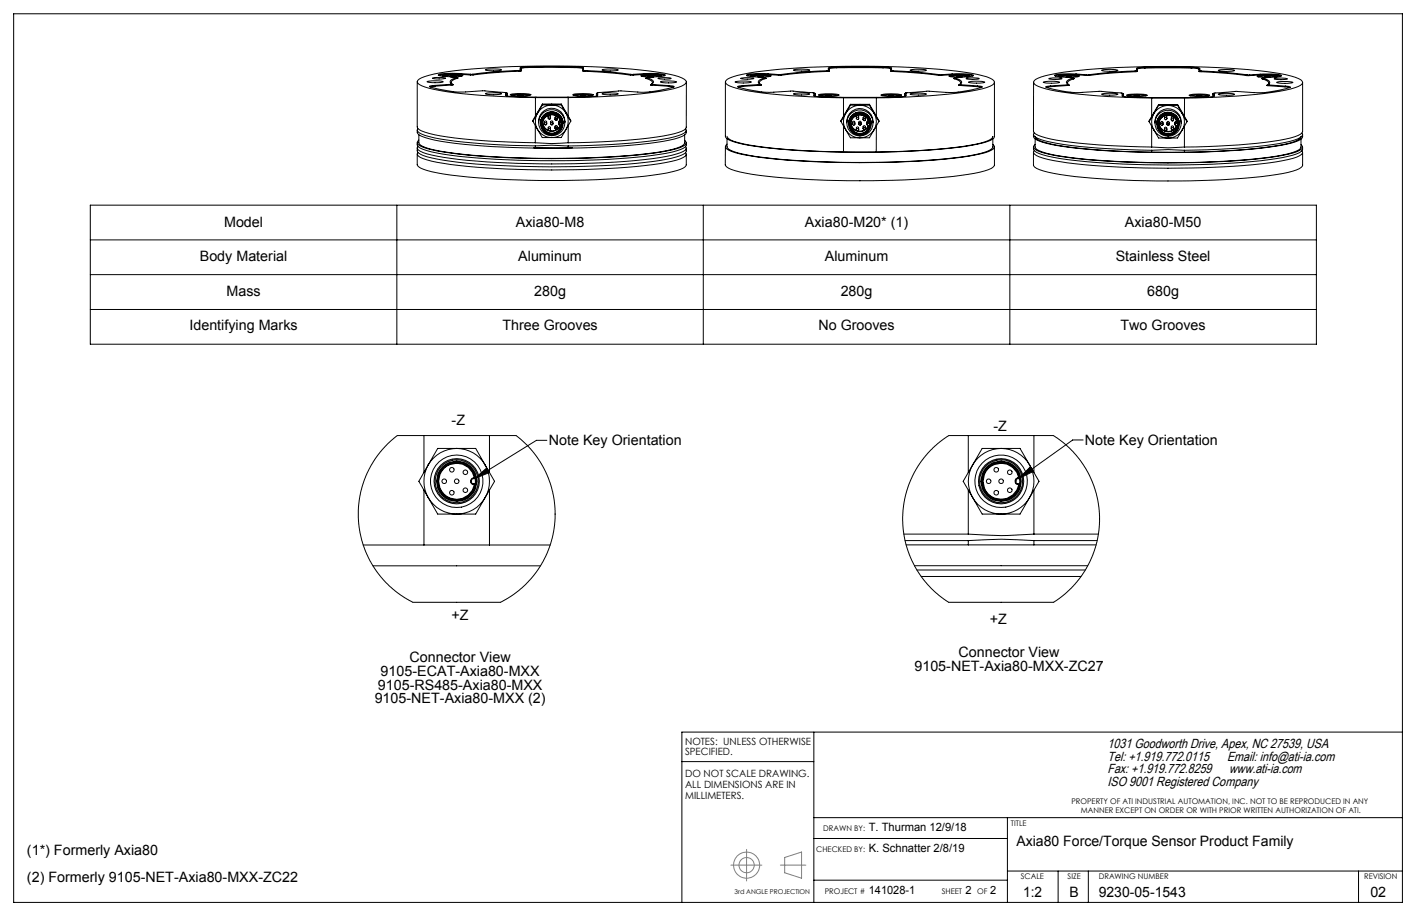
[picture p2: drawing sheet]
<svg xmlns="http://www.w3.org/2000/svg" width="432mm" height="279mm" viewBox="0 0 432 279" stroke-linecap="round" stroke-linejoin="round" font-family="sans-serif">
<g fill="none" stroke="#808080" stroke-width=".3">
<path d="M227.5 258.8v9.6M222.7 263.6h9.5M237.8 263.6h7.8M239.1 261.3l5.2-1.7v8l-5.2-1.7z"/>
<circle cx="227.5" cy="263.6" r="4"/>
<circle cx="227.5" cy="263.6" r="2.32"/>
</g>
<g fill="none" stroke="#000" stroke-width=".3">
<path d="M4.2 4.2h423.2v270.8h-423.2zM127.1 24.9v13.8a1.5 1.5 0 0 0 1.4 1.2 57.7 57.7 0 0 0 15.4 2.7l6 .4 13.2 .5M127.1 39.6a1.56 1.56 0 0 0 1.4 1.9 57.7 57.7 0 0 0 15.4 2.7l6 .5 13.2 .4M127.3 39.2l-.2 .5a2.96 2.96 0 0 0 2.4 1.6 135.6 135.6 0 0 0 30.2 3.1h3.4M130.1 24.9a10.2 10.2 0 0 1 4.9 .1 11.5 11.5 0 0 1-4.9-.1zM131.8 23.8l1.2-.2 2.8 .2a8.5 8.5 0 0 1-4 0zM132.3 26l-1.4 .3a9.5 9.5 0 0 0 4.1 1.1l4.5 .6 8.2-.3 6.4 .5 .1 .9 1.4 .3 18.5 .2 7-.2 1-.3M132.3 26v.3M133.8 23a14.7 14.7 0 0 1 6.2-.4l4.1 .3 6.5-.7 7.8-.5 .4-.1 .2-.8a121.8 121.8 0 0 1 18.5 .1l.1 .8h.1l9.8 .6 4.6 .6 4.2-.3a14.7 14.7 0 0 1 6.2 .5M135.1 23.2a15.8 15.8 0 0 1 5.6 0M135.5 23.3l-.7-.3a14.1 14.1 0 0 1 6.2 0l-1.2 .4h-2.5M137.2 23.2v.2"/>
<path d="M137.4 25.7l-5.1 .3M137.4 25.7v.2M137.5 25.1v.3M137.7 25.6v.3M137.8 25.9l-6.6 .6M138 23.2h.7l-1.6 .1 .1-.1M138 23.2h-.8M138 23.2v.2M138.1 25.8l-.3 .1M138.1 25.8v.1M139.2 23.6l-1.3 .5a.88 .88 0 0 0-.7 1l.5 .5-.3 .1M139.2 23.6v.3"/>
<path d="M139.2 23.7h.1M139.3 23.7l.3 .1-1.3 .5a.91 .91 0 0 0-.8 1l.6 .5M140.1 22.4a16 16 0 0 0-6.6 .5l1.3 .3 4.4 .4M140.1 22.4l3.2 .2M140.1 22.4v.2M143.3 22.6h.8M143.3 22.6v.3M144.1 22.6v.3M147.9 28.5a10.2 10.2 0 0 1 4.9 .1 10.2 10.2 0 0 1-4.9-.1zM147.9 21.2a10.2 10.2 0 0 1 4.9 .1 10.2 10.2 0 0 1-4.9-.1zM154.2 28.3l.4 .1v.9M155.5 28.9a14.3 14.3 0 0 1 6.3 0 13 13 0 0 1-6.3 0z"/>
<path d="M155.8 29a16 16 0 0 1 5.6 0M158.1 21.5l-7.7 .4-6.3 .7M158.1 21.5v.2M158.2 29l-.4 .1 1.2 .1M158.2 29h.9M158.2 29v.2M158.5 21.4l-.4 .1M159.1 29l.4 .1-.5 .1M159.1 29v.2M160.9 20.4h14.5M160.9 20.4l-2.2 .2-.2 1.1M160.9 20.4v.2"/>
<path d="M162.4 36.9l1.4 2.5M163.1 38.3v5.2M163.2 29.7a166.9 166.9 0 0 1-32.4-2.8 5.3 5.3 0 0 1-3.7-2 2.87 2.87 0 0 1 2.4-1.6 103.2 103.2 0 0 1 23.4-2.9 269.2 269.2 0 0 1 49.3 1.9l3.3 .7a5.2 5.2 0 0 1 3.7 2 3.2 3.2 0 0 1-2.4 1.6 133.3 133.3 0 0 1-30.2 3.1h-3.5M163.2 29.7h9.9M163.2 29.7v5.6M163.8 39.4a5 5 0 0 0 8.7 0M163.8 39.4l1.4 2.5h5.8l1.5-2.5M163.8 34.5a5.1 5.1 0 0 0 0 4.9M163.8 34.5l-1.4 2.4M164.1 37.4a4 4 0 0 1 4.1-4.4 4 4 0 0 1 4 4.4M164.7 37.6a3.5 3.5 0 0 1 3.4-3.5 3.5 3.5 0 0 1 3.5 3.5M164.7 36.9a3.4 3.4 0 0 1 3.4-2.9 3.4 3.4 0 0 1 3.4 2.9"/>
<path d="M165.3 32l-1.5 2.5M165.3 31.7l-2.9 5.2M165.3 31.7v.3M165.3 32h2.8M165.3 31.7h5.7M165.3 37.5a2.85 2.85 0 0 0 2.4 2.5 2.85 2.85 0 0 0 3.1-1.7M165.4 37a2.62 2.62 0 0 0 1.9 2.8M165.9 37.7a.35 .35 0 0 0 .3 .4 .35 .35 0 0 0 .4-.4M165.9 37.7v-.5a.35 .35 0 0 1 .3-.4 .35 .35 0 0 1 .4 .4v.5M165.9 37.7a.35 .35 0 0 1 .3-.3 .35 .35 0 0 1 .4 .3M166.6 37.7l-.4 .4M167 36a.35 .35 0 0 0 .4 .3 .35 .35 0 0 0 .3-.3"/>
<path d="M167 36v-.5a.35 .35 0 0 1 .4-.4 .35 .35 0 0 1 .3 .4v.5M167 39.4a.35 .35 0 0 0 .4 .4 .35 .35 0 0 0 .3-.4M167 39.4v-.5a.35 .35 0 0 1 .4-.3 .35 .35 0 0 1 .3 .3v.5M167 36a.35 .35 0 0 1 .4-.4 .35 .35 0 0 1 .3 .4M167 39.4a.35 .35 0 0 1 .4-.3 .35 .35 0 0 1 .3 .3M167.7 35.9l-.3 .4M167.7 39.4l-.3 .4M167.8 37.7a.35 .35 0 0 0 .3 .4 .35 .35 0 0 0 .4-.4M167.8 37.7v-.5a.35 .35 0 0 1 .3-.4 .35 .35 0 0 1 .4 .4v.5M167.8 37.7a.35 .35 0 0 1 .3-.3 .35 .35 0 0 1 .4 .3M168.1 32a5 5 0 0 0-4.3 2.5M168.1 32a5.1 5.1 0 0 1 4.4 2.5"/>
<path d="M168.5 37.7l-.4 .4M169.1 36.3a.35 .35 0 0 0 .4 .4 .35 .35 0 0 0 .3-.4M169.1 39.1a.35 .35 0 0 0 .4 .3 .35 .35 0 0 0 .3-.3M169.1 36.3v-.5a.35 .35 0 0 1 .4-.3 .35 .35 0 0 1 .3 .3v.5M169.1 39.1v-.5a.35 .35 0 0 1 .4-.4 .35 .35 0 0 1 .3 .4v.5M169.1 36.3a.35 .35 0 0 1 .4-.3 .35 .35 0 0 1 .3 .3M169.1 39.1a.35 .35 0 0 1 .4-.4 .35 .35 0 0 1 .3 .4M169.8 36.3l-.3 .4M169.8 39.1l-.3 .3M170.3 37.9h.1M170.3 37.9l.4 .3M170.4 37.9l.3 .3"/>
<path d="M170.4 37.7v.2M170.6 38.2a2.58 2.58 0 0 1-3.2 1.6M170.7 38.2v.1M170.7 38.2h.3M170.7 37.3v.1M170.7 37.3l-.3 .1v.3M170.7 37.4l-.3 .3M170.7 36.7l-.4 .3v.9M170.7 37.4h.3M170.7 36.7v.6M170.7 36.7h.1M170.7 37.3h.3"/>
<path d="M171 37.4v.8M171 37.4a2.85 2.85 0 0 0-4.4-2 2.85 2.85 0 0 0 0 4.8 2.85 2.85 0 0 0 4.4-2M171 38.2l-.3 .1M171 32h-2.9M171 31.7v.3M171 32l1.5 2.5M171 31.7l2.9 5.2M172.5 34.5a4.9 4.9 0 0 1 0 4.9M172.5 34.5l1.4 2.4M173.1 29.7v5.6M173.1 38.3v5.2M173.9 36.9l-1.4 2.5"/>
<path d="M174.5 28.9a13 13 0 0 1 6.3 0 14.3 14.3 0 0 1-6.3 0zM174.9 29.1l2.3-.3 3.3 .3M175.4 20.4l2.3 .2 .1 1.1M175.4 20.4v.2M177.7 29l-.8 .1 .8 .1M177.7 29l.7 .1-.7 .1M177.7 29v.2M177.8 21.4l.4 .1M178.2 21.5l7.7 .4 6.3 .7M178.2 21.5v.2M182.1 28.4h-.3v.9M183.5 28.5a10.2 10.2 0 0 1 4.9 .1 10.2 10.2 0 0 1-4.9-.1z"/>
<path d="M183.5 21.3a10.2 10.2 0 0 1 4.9 .1 10.2 10.2 0 0 1-4.9-.1zM192.2 22.6h.8M192.2 22.6v.3M193 22.6v.3M195.6 23.2a15.6 15.6 0 0 1 5.6 0M196.2 22.4a16 16 0 0 1 6.6 .5l-1.3 .4-4.4 .3a2.32 2.32 0 0 1 2 1.6l-.6 .5 .4 .1M196.2 22.4l-3.2 .2M196.2 22.4v.3M197 23.7l-.3 .1 1.3 .5a.87 .87 0 0 1 .8 1.1l-.6 .5M197 23.7h.1M197 23.7v.2M197.1 23.6v.4"/>
<path d="M198.2 23.2l-.6 .1 1.6 .1-.2-.1M198.2 23.2l.8 .1M198.2 23.2v.2M198.2 25.9h.3M198.2 25.9h.1M198.5 25.9l6.6 .7M198.5 25.7v.2M198.8 25.2v.3M198.9 25.8v.2M198.9 25.8l5.1 .3M199 23.3v.1M200.5 23.9a8.5 8.5 0 0 1 4 0 8.5 8.5 0 0 1-4 0z"/>
<path d="M200.8 23.4l.7-.3a13.5 13.5 0 0 0-6.2 0l1.2 .3 2.5 .1M201.3 24.9a10.2 10.2 0 0 1 4.9 .1 10.2 10.2 0 0 1-4.9-.1zM204 26.1l1.5 .3a30.9 30.9 0 0 1-11.2 1.6l-5.7-.3-6.2 .5-.3 .1v.9M204 26.1v.2M209 39.3l.1 .4a2.87 2.87 0 0 1-2.3 1.6 117.3 117.3 0 0 1-26.8 3l-6.9 .2M209.1 39.7a1.55 1.55 0 0 1-1.3 1.9 81.9 81.9 0 0 1-21.4 3.1l-13.3 .4M209.2 25l-.1 13.7a2.79 2.79 0 0 1-2.3 1.7 109.2 109.2 0 0 1-23.6 2.8l-10.1 .3M221.1 25v16.5a1.5 1.5 0 0 0 1.3 1.3 56.8 56.8 0 0 0 15.4 2.6l5.9 .5 13.3 .5M224 24.9a10.3 10.3 0 0 1 5 .1 10.3 10.3 0 0 1-5-.1zM225.7 23.9a9.1 9.1 0 0 1 4 0 9.1 9.1 0 0 1-4 0zM226.2 26.1l-1.4 .3a8.8 8.8 0 0 0 4.1 1.1l4.5 .6 8.1-.4 6.4 .6 .2 .9 1.4 .3 18.4 .2 7.1-.2 1-.3M226.2 26.1v.3"/>
<path d="M227.7 23.1a14.6 14.6 0 0 1 6.2-.4l4.2 .2 6.4-.7 7.9-.4 .3-.1v-.8a137 137 0 0 1 18.6 0l.3 .9 9.8 .6 5.1 .6 3.7-.2a14.1 14.1 0 0 1 6.2 .3M229 23.3a15.8 15.8 0 0 1 5.6 0M229.4 23.4l-.7-.3a14.1 14.1 0 0 1 6.2 0l-.5 .3-3.3 .1M231.1 23.3v.1M231.3 25.8l-5.1 .3M231.3 25.8v.2M231.4 25.2v.3M231.6 25.7v.3M231.7 26l-6.6 .6M232 23.3l.6 .1h-1.6l.1-.1M232 23.3h-.9M232 23.3v.2"/>
<path d="M232 25.9l-.3 .1M232 25.9h.1M233.1 23.7l-1.3 .5a.88 .88 0 0 0-.7 1l.5 .5-.3 .1M233.1 23.7v.3M233.1 23.8h.1M233.2 23.8h.3l-1.3 .5a.92 .92 0 0 0-.8 1.1l.6 .5M233.2 23.8v.2M234 22.5a16 16 0 0 0-6.6 .4l1.3 .4 4.4 .4M234 22.5l3.2 .2M234 22.5v.2M237.2 22.7v.2M238 22.7h-.8"/>
<path d="M238 22.7v.2M241.8 28.6a10.3 10.3 0 0 1 4.9 .1 10.3 10.3 0 0 1-4.9-.1zM241.8 21.3a10.3 10.3 0 0 1 4.9 .1 10.3 10.3 0 0 1-4.9-.1zM248.1 29.2v-.8h.3l.1 1M249.4 28.9a13.5 13.5 0 0 1 6.3 .1 13.5 13.5 0 0 1-6.3-.1zM249.7 29.1a15.8 15.8 0 0 1 5.6 0M252 21.6l-7.7 .4-6.3 .7M252 21.6v.2M252.1 29.1h.9M252.1 29.1l-.4 .1 .4 .1M252.1 29.1v.2M252.4 21.5l-.4 .1"/>
<path d="M253 29.1l.4 .1-1.3 .1M253 29.1v.2M254.8 20.4l14.5 .1M254.8 20.4l-2.4 .3v1.1M254.8 20.4v.3M256.3 37l1.4 2.5M257 29.8a166.9 166.9 0 0 1-32.2-2.8 7.1 7.1 0 0 1-3.6-1.6l-.1-.4a2.7 2.7 0 0 1 2.3-1.6 114.7 114.7 0 0 1 26.6-3 241.8 241.8 0 0 1 47.9 2.3l1.5 .4a4.9 4.9 0 0 1 3.6 1.9 2.79 2.79 0 0 1-2.3 1.7 109.2 109.2 0 0 1-23.6 2.8l-10 .3M257 29.8v5.6M257 38.3v8.1M257 29.8h10.1M257.7 39.5a5 5 0 0 0 8.7 0M257.7 34.5a4.9 4.9 0 0 0 0 5"/>
<path d="M257.7 34.5l-1.4 2.5M257.7 39.5l1.5 2.5h5.7l1.5-2.5M258.1 37.5a4 4 0 0 1 3.9-4.5 4 4 0 0 1 4 4.5M258.6 37.7a3.5 3.5 0 0 1 3.4-3.5 3.5 3.5 0 0 1 3.5 3.5M258.7 37a3.4 3.4 0 0 1 3.3-2.9 3.4 3.4 0 0 1 3.4 2.9M259.2 32l-1.5 2.5M259.2 31.8l-2.9 5.2M259.2 31.8v.2M259.2 32l2.8 .1M259.2 31.8h5.7M259.2 37.6a2.85 2.85 0 0 0 2.5 2.5 2.85 2.85 0 0 0 3-1.8M259.3 37.1a2.62 2.62 0 0 0 1.9 2.7"/>
<path d="M259.8 37.8a.35 .35 0 0 0 .3 .3 .35 .35 0 0 0 .4-.3M259.8 37.8v-.5a.35 .35 0 0 1 .3-.4 .35 .35 0 0 1 .4 .4v.5M259.8 37.8a.35 .35 0 0 1 .3-.4 .35 .35 0 0 1 .4 .4M260.5 37.7l-.4 .4M260.9 36.1a.35 .35 0 0 0 .4 .3 .35 .35 0 0 0 .4-.3M260.9 36.1v-.6a.35 .35 0 0 1 .4-.3 .35 .35 0 0 1 .4 .3v.6M260.9 39.5a.35 .35 0 0 0 .4 .4 .35 .35 0 0 0 .4-.4M260.9 39.5v-.5a.35 .35 0 0 1 .4-.3 .35 .35 0 0 1 .4 .3v.5M260.9 36.1a.35 .35 0 0 1 .4-.4 .35 .35 0 0 1 .4 .4M260.9 39.5a.35 .35 0 0 1 .4-.3 .35 .35 0 0 1 .4 .3M261.7 36l-.4 .4M261.7 37.8a.35 .35 0 0 0 .3 .3 .35 .35 0 0 0 .4-.3"/>
<path d="M261.7 37.8v-.5a.35 .35 0 0 1 .3-.4 .35 .35 0 0 1 .4 .4v.5M261.7 37.8a.35 .35 0 0 1 .3-.4 .35 .35 0 0 1 .4 .4M262 32.1a5.1 5.1 0 0 0-4.3 2.4M262 32.1a5.1 5.1 0 0 1 4.4 2.4M262.4 37.7l-.4 .4M263 36.4a.35 .35 0 0 0 .3 .4 .35 .35 0 0 0 .4-.4M263 39.1a.35 .35 0 0 0 .3 .4 .35 .35 0 0 0 .4-.3M263 36.4v-.5a.35 .35 0 0 1 .3-.3 .35 .35 0 0 1 .4 .3v.5M263 39.1v-.5a.35 .35 0 0 1 .3-.3 .35 .35 0 0 1 .4 .3v.5M263 36.4a.35 .35 0 0 1 .3-.3 .35 .35 0 0 1 .4 .3M263 39.1a.35 .35 0 0 1 .4-.3 .35 .35 0 0 1 .3 .4M263.7 36.4l-.4 .4"/>
<path d="M263.7 39.1l-.4 .4M264.2 37.9l.1 .1M264.2 37.9l.4 .4M264.3 38l.3 .2M264.3 37.7v.3M264.5 38.3a2.6 2.6 0 0 1-3.2 1.6l.4-.4M264.6 37.3v.2M264.6 37.3l-.3 .2v.2M264.6 37.5l-.3 .2M264.6 38.3h.1M264.6 36.8l-.4 .3v.8M264.6 38.2v.1"/>
<path d="M264.6 38.2h.3M264.6 37.5h.3M264.6 36.8v.5M264.6 36.8h.1M264.6 37.3h.2M264.9 37.5v.7M264.9 37.5a2.85 2.85 0 0 0-4.4-2.1 2.85 2.85 0 0 0 0 4.9 2.85 2.85 0 0 0 4.4-2.1M264.9 38.2l-.3 .1M264.9 32l-2.9 .1M264.9 31.8v.2M264.9 32l1.5 2.5M264.9 31.8l2.9 5.2"/>
<path d="M266.4 34.5a4.9 4.9 0 0 1 0 5M266.4 34.5l1.4 2.5M267.1 38.3l-.1 8.1M267.1 29.8v5.6M267.8 37l-1.4 2.5M268.4 29a12.9 12.9 0 0 1 6.3 0 14.1 14.1 0 0 1-6.3 0zM268.8 29.1l2.3-.2 3.3 .2M269.3 20.5l2.3 .2 .1 1.1M269.3 20.5v.2M271.6 29.1l-.8 .1 .8 .1M271.6 29.1l.7 .1-.7 .1M271.6 29.1v.2"/>
<path d="M271.7 21.5l.4 .1M272.1 21.6l7.7 .4 6.3 .7M272.1 21.6v.2M276 28.4l-.4 .1v.9M277.4 28.6a10.3 10.3 0 0 1 4.9 .1 10.3 10.3 0 0 1-4.9-.1zM277.4 21.3a10.3 10.3 0 0 1 4.9 .1 10.3 10.3 0 0 1-4.9-.1zM286.1 22.7l.8 .1M286.1 22.7v.3M286.9 22.8v.2M289.5 23.3a14.9 14.9 0 0 1 5.6 .1M290.1 22.5a17.3 17.3 0 0 1 6.6 .5l-1.3 .4-4.4 .3M290.1 22.5l-3.2 .3"/>
<path d="M290.1 22.5v.3M290.9 23.8l-.3 .1 1.3 .5a.88 .88 0 0 1 .8 1l-.6 .5M290.9 23.8h.1M290.9 23.8v.2M291 23.7v.3M291 23.7l1.3 .5a.87 .87 0 0 1 .7 1l-.5 .6M292.1 23.3l-.6 .1 1.6 .1-.2-.1M292.1 23.3l.8 .1M292.1 23.3v.2M292.1 25.9l6.9 .7M292.1 25.9v.1M292.5 25.8v.2"/>
<path d="M292.5 25.8h.3M292.7 25.2v.4M292.8 25.8v.2M292.8 25.8l5.1 .4M292.9 23.4v.1M294.4 24a8.3 8.3 0 0 1 4 0 8.3 8.3 0 0 1-4 0zM294.6 23.4l.9-.2a13 13 0 0 0-6.4 0l1.3 .3h2.5M295.1 25a10.3 10.3 0 0 1 5 .1 10.3 10.3 0 0 1-5-.1zM297.9 26.2l1.5 .3a32.2 32.2 0 0 1-11.1 1.7l-5.7-.4-6.2 .5h-.4v.9M297.9 26.2v.2M303 25v16.6a1.5 1.5 0 0 1-1.3 1.2 60.1 60.1 0 0 1-15.4 2.7l-9.2 .6-10.1 .3M315 25l-.1 15a1.68 1.68 0 0 0 1.4 1.2 56.9 56.9 0 0 0 15.4 2.7l5.9 .4 13.3 .5"/>
<path d="M317.9 25a10.3 10.3 0 0 1 5 .1 10.3 10.3 0 0 1-5-.1zM319.6 24a8.5 8.5 0 0 1 4 0l-1.2 .2zM320.1 26.2l-1.5 .3a30.9 30.9 0 0 0 11.1 1.7l5.7-.4 6.4 .5 .2 1M320.1 26.2v.2M321.6 23.2a14.6 14.6 0 0 1 6.2-.4l4.2 .2 4.6-.6 9.7-.6h.3v-.8a137.4 137.4 0 0 1 18.6 0l.2 .8 9.9 .7 5 .6 6.1-.3 3 .1 .9 .3M322.9 23.4a16 16 0 0 1 5.6 0M323.4 23.4l-.9-.2a14.3 14.3 0 0 1 6.4 0l-.6 .2-3.3 .2M325 23.4v.1M325.2 25.9l-5.1 .3M325.2 25.9v.2M325.3 25.3v.3M325.5 25.8v.2"/>
<path d="M325.9 26l-6.9 .7M325.9 23.4h.6l-1.6 .1 .1-.1M325.9 23.4h-.9M325.9 23.4v.1M325.9 26h.1M327 23.8l-1.3 .4a.81 .81 0 0 0-.5 1.3l.3 .3-.3 .1M327 23.8v.3M327 23.7v.4M327 23.8h.1M327.1 23.8l.3 .1-1.3 .5a.88 .88 0 0 0-.8 1.1l.6 .5M327.1 23.8v.2M327.9 22.5a16.4 16.4 0 0 0-6.6 .5l1.3 .4 4.4 .4"/>
<path d="M327.9 22.5l3.2 .3M327.9 22.5v.3M331.1 22.8v.2M331.9 22.8h-.8M331.9 22.8v.2M335.7 28.6a10.3 10.3 0 0 1 4.9 .2 10.3 10.3 0 0 1-4.9-.2zM335.7 21.4a10.3 10.3 0 0 1 4.9 .1 10.3 10.3 0 0 1-4.9-.1zM342 28.5h.4v.9M343.3 29a13.5 13.5 0 0 1 6.3 0 13.5 13.5 0 0 1-6.3 0zM343.6 29.2a14.8 14.8 0 0 1 5.6 0M345.9 21.6l-7.7 .5-6.3 .7M345.9 21.6v.2"/>
<path d="M346 29.2l-.5 .1 1.4 .1M346 29.2h.9M346 29.2v.2M346.3 21.6h-.4M346.9 29.2l.4 .1-.4 .1M346.9 29.2v.2M348.7 20.5h14.5M348.7 20.5l-2.3 .3-.1 1M348.7 20.5v.2M350.2 37.1l1.4 2.5M350.9 29.9a167.7 167.7 0 0 1-32.3-2.8 5.2 5.2 0 0 1-3.6-2 2.64 2.64 0 0 1 2.3-1.6 134 134 0 0 1 30-3.1 237 237 0 0 1 44.5 2.4l1.5 .3a5.1 5.1 0 0 1 3.6 2 2.78 2.78 0 0 1-2.4 1.6 108.4 108.4 0 0 1-23.4 2.9l-10.1 .3M350.9 29.9v5.6"/>
<path d="M350.9 38.4v6.4M350.9 29.9h10.1M351.6 39.6a5 5 0 0 0 4.4 2.5M351.6 34.6a4.9 4.9 0 0 0 0 5M351.6 34.6l-1.4 2.5M351.6 39.6l1.5 2.5h2.9M351.9 37.5a4 4 0 0 1 4-4.4 4 4 0 0 1 4 4.4M352.5 37.8a3.4 3.4 0 0 1 3.4-3.5 3.4 3.4 0 0 1 3.5 3.5M352.6 37.1a3.4 3.4 0 0 1 3.4-2.9 3.4 3.4 0 0 1 3.3 2.9M353.1 32.1l-1.5 2.5M353.1 31.9l-2.9 5.2M353.1 31.9v.2"/>
<path d="M353.1 32.1h2.9M353.1 31.9h5.7M353.1 37.6a2.86 2.86 0 0 0 2.4 2.6 2.86 2.86 0 0 0 3.1-1.8M353.2 37.2a2.54 2.54 0 0 0 1.8 2.7M353.7 37.9a.35 .35 0 0 0 .3 .3 .35 .35 0 0 0 .4-.3M353.7 37.9v-.6a.35 .35 0 0 1 .3-.3 .35 .35 0 0 1 .4 .3v.6M353.7 37.9a.35 .35 0 0 1 .3-.4 .35 .35 0 0 1 .4 .4M354.4 37.8l-.4 .4M354.9 36.1a.35 .35 0 0 0 .3 .4 .35 .35 0 0 0 .4-.4M354.9 36.1v-.5a.35 .35 0 0 1 .3-.4 .35 .35 0 0 1 .4 .4v.5M354.9 39.6a.35 .35 0 0 0 .3 .3 .35 .35 0 0 0 .4-.3M354.9 39.6v-.5a.35 .35 0 0 1 .3-.4 .35 .35 0 0 1 .4 .4v.5"/>
<path d="M354.9 36.1a.35 .35 0 0 1 .3-.3 .35 .35 0 0 1 .4 .3M354.9 39.6a.35 .35 0 0 1 .3-.4 .35 .35 0 0 1 .4 .4M355.5 36.1l-.3 .4M355.6 37.9a.35 .35 0 0 0 .4 .3 .35 .35 0 0 0 .3-.3M355.6 37.9v-.5a.35 .35 0 0 1 .4-.4 .35 .35 0 0 1 .3 .4v.5M355.6 37.9a.35 .35 0 0 1 .4-.4 .35 .35 0 0 1 .3 .4M356 32.1a5.1 5.1 0 0 0-4.4 2.5M356 32.1a4.9 4.9 0 0 1 4.3 2.5M356.3 37.8l-.3 .4M356.9 36.5a.35 .35 0 0 0 .4 .3 .35 .35 0 0 0 .3-.3M356.9 39.2a.35 .35 0 0 0 .4 .3 .35 .35 0 0 0 .3-.3M356.9 36.5v-.5a.35 .35 0 0 1 .4-.4 .35 .35 0 0 1 .3 .4v.5"/>
<path d="M356.9 39.2v-.5a.35 .35 0 0 1 .4-.4 .35 .35 0 0 1 .3 .4v.5M356.9 36.5a.35 .35 0 0 1 .4-.3 .35 .35 0 0 1 .3 .3M356.9 39.2a.35 .35 0 0 1 .4-.3 .35 .35 0 0 1 .3 .3M357.6 36.5l-.3 .4M357.6 39.2l-.3 .4M358.1 38h.1M358.1 38l.4 .4M358.2 38l.3 .3M358.2 37.8v.2M358.5 38.4a2.6 2.6 0 0 1-3.3 1.5l.3-.3M358.5 37.4v.1M358.5 37.4l-.3 .4"/>
<path d="M358.5 37.5l-.3 .3M358.5 38.4h.1M358.5 36.9l-.4 .2v.9M358.5 38.3v.1M358.5 38.3h.3M358.5 37.5h.3M358.5 36.9v.5M358.5 36.9h.1M358.5 37.4h.2M358.8 37.5v.8M358.8 37.5a2.85 2.85 0 0 0-4.4-2 2.85 2.85 0 0 0 0 4.8 2.85 2.85 0 0 0 4.4-2M358.8 38.3l-.3 .1"/>
<path d="M358.8 32.1h-2.8M358.8 31.9v.2M358.8 32.1l1.5 2.5M358.8 31.9l2.9 5.2M360.3 34.6a4.9 4.9 0 0 1 0 5M360.3 39.6a5 5 0 0 1-4.3 2.5M360.3 34.6l1.4 2.5M360.3 39.6l-1.5 2.5h-2.8M360.9 38.4v6.4M361 29.9l-.1 5.6M361.7 37.1l-1.4 2.5M362.3 29a12.9 12.9 0 0 1 6.3 0 12.9 12.9 0 0 1-6.3 0z"/>
<path d="M362.7 29.2l2.3-.2 3.3 .2M363.2 20.5l2.3 .3 .1 1M363.2 20.5v.2M365.5 29.2h-.8l.8 .2M365.5 29.2h.7l-.7 .2M365.5 29.2v.2M365.6 21.6h.4M366 21.6l7.7 .5 6.3 .7M366 21.6v.3M369.9 29.3v-.8h-.3l-.1 .9M371.3 28.7a10.3 10.3 0 0 1 4.9 .1 10.3 10.3 0 0 1-4.9-.1zM371.3 21.4a10.3 10.3 0 0 1 4.9 .1 10.3 10.3 0 0 1-4.9-.1z"/>
<path d="M380 22.8h.8M380 22.8v.2M380.8 22.8v.2M383.4 23.4a13.9 13.9 0 0 1 5.6 0M384 22.6a17.3 17.3 0 0 1 6.6 .4l-1.3 .4-4.4 .4M384 22.6l-3.2 .2M384 22.6v.2M384.8 23.9l-.3 .1 1.3 .5a.88 .88 0 0 1 .8 1l-.6 .5M384.8 23.9h.1M384.8 23.9v.2M384.9 23.8v.3M384.9 23.8l1.3 .5a.87 .87 0 0 1 .7 1l-.5 .5"/>
<path d="M386 26l6.9 .7M386 23.4l-.6 .1h1.6l-.2-.1M386 23.4h.8M386 23.4v.2M386 26h.1M386.4 25.8l.3 .1M386.4 25.8v.3M386.6 25.3v.3M386.7 25.9l5.1 .3M386.7 25.9v.2M386.8 23.4v.2M388.3 24a8.5 8.5 0 0 1 4 0 8.5 8.5 0 0 1-4 0z"/>
<path d="M388.5 23.5l.9-.3a13 13 0 0 0-6.4 0l1.4 .3 2.5 .1M389 25a11.7 11.7 0 0 1 5 .2 10.3 10.3 0 0 1-5-.2zM391.8 26.2l1.4 .3a31.9 31.9 0 0 1-11 1.7l-5.7-.4-6.2 .5-.4 .1v.9l-.3 .1-5.9 .3h-16.4l-3.9-.2-1.4-.3M391.8 26.2v.3M396.9 25.1v14.9a2.95 2.95 0 0 1-2.4 1.7 109.3 109.3 0 0 1-23.4 2.8l-10.2 .3M127.1 43.5a1.34 1.34 0 0 0 1 1.6 48 48 0 0 0 14.3 2.8 285.1 285.1 0 0 0 58.7-.9l5.1-1a3.8 3.8 0 0 0 2.9-1.8v-.7M127.1 45v.9a2.03 2.03 0 0 0 1.8 1.5 102.4 102.4 0 0 0 25.6 3.1 254.8 254.8 0 0 0 48.6-2l3.1-.7a3.8 3.8 0 0 0 2.9-1.8v-.9M127.1 46.9v3.2a2.08 2.08 0 0 0 1.8 1.4 92.1 92.1 0 0 0 22.3 3.1 278.2 278.2 0 0 0 49.9-1.5l3.7-.7a7.6 7.6 0 0 0 4.3-2v-3.4M127.3 44.6l-.1 .7a4.7 4.7 0 0 0 2.9 1.6 146.1 146.1 0 0 0 31.1 2.9 233 233 0 0 0 41.9-2.1l3.1-.8a4.5 4.5 0 0 0 2.9-1.6l-.1-.5M127.3 46.5l-.1 .2a1.79 1.79 0 0 0 1.7 1.6 90.2 90.2 0 0 0 22.3 3 274.2 274.2 0 0 0 49.9-1.5l3.7-.7a7.3 7.3 0 0 0 4.3-1.9l-.1-.6M127.6 42.7l-.4 .6a1.79 1.79 0 0 0 1.7 1.6 96 96 0 0 0 22.3 3 274.2 274.2 0 0 0 49.9-1.5l3.7-.7a7.3 7.3 0 0 0 4.3-2v-.4l-.5-.5M127.6 41.1v2.4a2.55 2.55 0 0 0 2.2 1.5 102.5 102.5 0 0 0 22.7 2.9 267.8 267.8 0 0 0 48.9-1.7l3.4-.7a5.8 5.8 0 0 0 3.8-1.9v-2.5"/>
<path d="M162.6 45h11.8M163.1 43.5a50.9 50.9 0 0 0 10 0M163.1 44.4l5-.2 5 .3M163.1 44.4v.7M163.1 45.1h10M173.1 44.5v.6M221.1 44.7l-.1 5.5a2.27 2.27 0 0 0 1.8 1.4 92.9 92.9 0 0 0 22.3 3 278.5 278.5 0 0 0 49.9-1.5l3.6-.6a7.9 7.9 0 0 0 4.4-2v-5.7M221.5 43.9l-.4 .6a1.79 1.79 0 0 0 1.7 1.6 91 91 0 0 0 22.3 3 274.2 274.2 0 0 0 49.9-1.5l3.6-.7a7.3 7.3 0 0 0 4.4-2v-.3l-.5-.6M221.5 41.5a2.65 2.65 0 0 0 2.2 1.6 102.5 102.5 0 0 0 22.7 2.9 263.6 263.6 0 0 0 48.9-1.7l3.4-.7a5.8 5.8 0 0 0 3.8-1.9v-.1M221.5 42.3v2.4a2.55 2.55 0 0 0 2.2 1.5 102.5 102.5 0 0 0 22.7 2.9 268.2 268.2 0 0 0 48.9-1.6l3.4-.7a5.8 5.8 0 0 0 3.8-2v-2.5M257 46.4h10M314.9 41a1.54 1.54 0 0 0 1.4 1.8 56.9 56.9 0 0 0 15.4 2.7l5.9 .5 13.3 .4"/>
<path d="M314.9 44.8a1.34 1.34 0 0 0 .9 1.6 48.7 48.7 0 0 0 14.4 2.8 285.5 285.5 0 0 0 58.7-.9l3.6-.7a7.6 7.6 0 0 0 4.4-1.9v-.9M314.9 46.4v3.9a2.11 2.11 0 0 0 1.8 1.4 92.9 92.9 0 0 0 22.4 3 278.5 278.5 0 0 0 49.8-1.5l3.6-.7a7.9 7.9 0 0 0 4.4-1.9v-4.2M315.1 40.5l-.2 .5a2.95 2.95 0 0 0 2.4 1.6 105.7 105.7 0 0 0 23.5 2.9l10.1 .3M315.4 44l-.4 .6a1.89 1.89 0 0 0 1.7 1.6 96 96 0 0 0 22.4 3 274.6 274.6 0 0 0 49.8-1.5l3.6-.7a7.3 7.3 0 0 0 4.4-2v-.4l-.4-.5M315.5 42.4l-.1 2.4a2.54 2.54 0 0 0 2.2 1.5 102.5 102.5 0 0 0 22.7 2.9 267.8 267.8 0 0 0 48.8-1.6l3.5-.8a8.6 8.6 0 0 0 3.6-1.5l.3-.5v-2.4M315.5 41.6a2.47 2.47 0 0 0 2.1 1.5 102.5 102.5 0 0 0 22.7 2.9 263.8 263.8 0 0 0 48.9-1.6l3.4-.7a5.9 5.9 0 0 0 3.8-2h.1M350.9 44.8l5.1 .2 4.9-.2M350.9 45.8l5.1-.2 4.9 .2M350.9 45.8v.6M350.9 46.4h10M360.9 45.8v.6M396.7 45.9l.2 .3a1.89 1.89 0 0 1-1.8 1.7 94 94 0 0 1-22.3 2.9 277.8 277.8 0 0 1-49.8-1.6l-3.7-.6a7.6 7.6 0 0 1-4.3-2l.1-.6"/>
<path d="M396.8 40.6l.1 .4a3.2 3.2 0 0 1-2.4 1.7 133.3 133.3 0 0 1-30.1 3l-3.5 .1M396.9 41a1.6 1.6 0 0 1-1.3 1.9 81.9 81.9 0 0 1-21.4 3.1l-13.3 .4M27.5 62.5h373.6v42.4h-373.6zM27.5 73.1h373.6M120.9 62.5v42.4M214.3 62.5v42.4M307.7 62.5v42.4M27.5 83.7h373.6M27.5 94.3h373.6M129.2 132.7h-8.1l-4.2 3.9-2.7 3.4-2.7 4.9-1.5 4.5-.8 5.3 .1 4.8 .7 4.1 1.3 4.2 1.9 3.9 2.6 3.7 2.8 3.1 3.5 2.8 3.7 2.2h26.7l4.1-2.5 3.9-3.3 2.9-3.4 3-5 1.9-5.3 .9-6-.1-3.2-.4-3.6-.8-3.4-1.5-3.8-1.8-3.2-2.3-3.3-1.9-2.1-3.1-2.7h-8.1M129.2 132.7v11.3M129.2 132.7h20"/>
<path d="M149.2 132.7v11.3M166.7 134.2h-3.2l-18.9 11.6M295.1 132.7h-6l-2.8 2-2.9 2.7-2.7 3.2-2 3.3-1.7 3.5-.9 3-.8 3.6-.2 3.4v2.9l.4 3.1 .8 3.4 1.2 3.2 1.3 2.6 2.4 3.7 2.5 2.9 2.4 2.2 3 2.1h32l3.3-2.5 3.2-3 2.7-3.6 2-3.7 1.5-3.9 1-4.2 .3-3.5-.2-4.4-.9-4.5-1.8-5-2-3.5-3.1-4-3.1-2.9-3-2.1h-5.9M295.1 132.7h20M295.1 132.7v11.3M315.1 132.7v11.3M330.1 134.1h-3.2l-16.5 11.7M129.2 149.3v16.8M130.5 141.6a10 10 0 0 1 17.3 0M130.5 141.6a10 10 0 0 0 3.7 13.7 10 10 0 0 0 13.6-3.7M130.5 141.6l-2.9 5 5.8 10h11.6l2.8-5M130.5 141.6l2.9-5h11.6l2.8 5"/>
<path d="M133.7 148.1h.1M133.7 148v.2M133.7 148.2h.1M143.5 146.4h.2M143.5 146.8h.2M143.5 146.8l.3 .7 .5 .1M143.5 146.4v.4M143.7 146.8l.1 .4 .5 .2M143.7 146.4v.4M144.3 145.8l-.4 .2-.2 .4M144.3 147.4v.2M144.3 145.6v.2"/>
<path d="M144.3 145.6l-.6 .3-.2 .5M144.3 145.8h.5M144.3 147.4h.5M144.3 147.6h.5M144.3 145.6h.5M144.6 145.6a5.5 5.5 0 0 0-8.5-3.6 5.5 5.5 0 0 0 0 9.2 5.5 5.5 0 0 0 8.5-3.6M144.6 145.8l3.6-3.1 .8 1.3zM144.6 148.2h.1M144.7 148v.1M144.8 145.8v1.6M144.8 145.8a5.7 5.7 0 0 0-8.7-4 5.7 5.7 0 0 0 0 9.6 5.7 5.7 0 0 0 8.7-4M147.8 141.6a10 10 0 0 1 0 10"/>
<path d="M147.8 141.6l2.9 5-2.9 5M149.2 149.3v16.8M295.1 149.3v13.4M296.4 141.6a10 10 0 0 1 15.1-2.6 10 10 0 0 1 0 15.3 10 10 0 0 1-15.1-2.7M296.4 141.6a10 10 0 0 0 0 10M296.4 141.6l2.9-5h11.5l5.8 10-5.8 10h-11.5l-2.9-5M296.4 141.6l-2.9 5 2.9 5M299.4 147.2h.2M309.4 146.4h.2M309.4 146.8h.2M309.4 146.8a.78 .78 0 0 0 .8 .8M309.4 146.4v.4"/>
<path d="M309.6 146.8l.1 .4 .5 .2M309.6 146.4v.4M310.2 145.8l-.5 .2-.1 .4M310.2 147.4v.2M310.2 145.6v.2M310.2 145.6a.78 .78 0 0 0-.8 .8M310.2 145.8h.5M310.2 147.4h.5M310.2 147.6h.5M310.2 145.6h.5M310.4 145.8l3.4-3.4 .9 1.3zM310.5 145.6a5.5 5.5 0 0 0-8.5-3.6 5.5 5.5 0 0 0 0 9.2 5.5 5.5 0 0 0 8.5-3.6"/>
<path d="M310.7 145.8v1.6M310.7 145.8a5.7 5.7 0 0 0-8.7-4 5.7 5.7 0 0 0 0 9.6 5.7 5.7 0 0 0 8.7-4M315.1 149.3v13.4M110.7 166.1h18.5M113.6 172.4h51.1M129.2 166.1h20M149.2 166.1h18.5M275.4 162.7h19.7M275.8 164.7h19.3M276.1 166h19M278.7 172.4h52.8M279.4 173.7h51.3"/>
<path d="M280.7 175.6h48.7M295.1 162.7a109.3 109.3 0 0 0 20 0M295.1 164.7a118.3 118.3 0 0 1 20 0M295.1 164.7v1.3M295.1 166h20M315.1 164.7h19.2M315.1 162.7h19.6M315.1 166h18.9M315.1 164.7v1.3M207.8 232.1h40.2M248 223.1v51.9M427.4 223.1h-219.6v51.9"/>
<path d="M248 249.1h179.4M248 255.5h59M307 249.1v25.9M248 268.2h59M307 265.4h120.4M322.4 265.4v9.6M331.6 265.4v9.6M414 265.4v9.6"/>
<circle cx="168.1" cy="37.6" r="3.4"/>
<circle cx="168.1" cy="37.4" r="4"/>
<circle cx="168.1" cy="37.8" r="3.1"/>
<circle cx="168.2" cy="37.8" r="3.3"/>
<circle cx="168.2" cy="37.8" r="2.94"/>
<circle cx="262" cy="37.7" r="3.4"/>
<circle cx="262" cy="37.8" r="3.3"/>
<circle cx="262" cy="37.5" r="4"/>
<circle cx="262" cy="37.9" r="3.1"/>
<circle cx="262.1" cy="37.8" r="2.95"/>
<circle cx="355.9" cy="37.9" r="3.1"/>
<circle cx="355.9" cy="37.5" r="4"/>
<circle cx="355.9" cy="37.8" r="3.4"/>
<circle cx="355.9" cy="37.9" r="3.3"/>
<circle cx="355.9" cy="37.9" r="2.94"/>
<circle cx="135.4" cy="146.6" r=".7"/>
<circle cx="137.7" cy="143.1" r=".69"/>
<circle cx="137.7" cy="150.1" r=".7"/>
<circle cx="139.2" cy="146.6" r="6.9"/>
<circle cx="139.2" cy="146.6" r="6.2"/>
<circle cx="139.2" cy="146.7" r="5.9"/>
<circle cx="139.2" cy="146.6" r=".69"/>
<circle cx="139.2" cy="146.7" r="6.6"/>
<circle cx="139.2" cy="146.6" r="8"/>
<circle cx="141.8" cy="149.4" r=".7"/>
<circle cx="141.8" cy="143.9" r=".7"/>
<circle cx="301.3" cy="146.6" r=".69"/>
<circle cx="303.6" cy="150.1" r=".71"/>
<circle cx="303.6" cy="143.1" r=".7"/>
<circle cx="305.1" cy="146.6" r="5.9"/>
<circle cx="305.1" cy="146.6" r="6.2"/>
<circle cx="305.1" cy="146.6" r=".7"/>
<circle cx="305.1" cy="146.6" r="6.6"/>
<circle cx="305.1" cy="146.6" r="6.9"/>
<circle cx="305.1" cy="146.6" r="8"/>
<circle cx="307.7" cy="143.9" r=".71"/>
<circle cx="307.7" cy="149.4" r=".71"/>
</g>
<path d="M144.6 145.8l3.6-3.1 .8 1.3zM310.4 145.8l3.4-3.4 .9 1.3z" fill="#000"/>
<g font-size="4.4">
<text x="68.3" y="69.3">Model</text>
<text x="157.2" y="69.3">Axia80-M8</text>
<text x="245.3" y="69.3">Axia80-M20* (1)</text>
<text x="342.8" y="69.3">Axia80-M50</text>
<text x="60.9" y="79.5">Body Material</text>
<text x="157.9" y="79.5">Aluminum</text>
<text x="251.3" y="79.5">Aluminum</text>
<text x="340" y="79.5">Stainless Steel</text>
<text x="69" y="90.1">Mass</text>
<text x="162.8" y="90.1">280g</text>
<text x="256.2" y="90.1">280g</text>
<text x="349.6" y="90.1">680g</text>
<text x="57.7" y="100.7">Identifying Marks</text>
<text x="153.1" y="100.7">Three Grooves</text>
<text x="249.4" y="100.7">No Grooves</text>
<text x="341.5" y="100.7">Two Grooves</text>
<text x="137.6" y="129.5">-Z</text>
<text x="302.7" y="131.3">-Z</text>
<text x="167.3" y="135.6">Note Key Orientation</text>
<text x="330.6" y="135.5">Note Key Orientation</text>
<text x="137.6" y="189">+Z</text>
<text x="301.6" y="190.2">+Z</text>
<text x="124.8" y="201.8">Connector View</text>
<text x="292.1" y="200.3">Connector View</text>
<text x="116" y="205.9">9105-ECAT-Axia80-MXX</text>
<text x="278.7" y="204.5">9105-NET-Axia80-MXX-ZC27</text>
<text x="114.2" y="214.3">9105-NET-Axia80-MXX (2)</text>
<text x="115.1" y="210.1">9105-RS485-Axia80-MXX</text>
<text x="309.7" y="257.7">Axia80 Force/Torque Sensor Product Family</text>
<text x="8.2" y="260.5">(1*) Formerly Axia80</text>
<text x="8.2" y="268.6">(2) Formerly 9105-NET-Axia80-MXX-ZC22</text>
<text x="311.8" y="273.2">1:2</text>
<text x="325.9" y="273.2">B</text>
<text x="334.8" y="273.2">9230-05-1543</text>
<text x="417.6" y="273.2">02</text>
</g>
<g font-size="4">
<text x="337.5" y="227.9">1031 Goodworth Drive, Apex, NC 27539, USA</text>
<text x="337.5" y="231.8">Tel: +1.919.772.0115</text>
<text x="373.9" y="231.8">Email: info@ati-ia.com</text>
<text x="337.5" y="235.7">Fax: +1.919.772.8259</text>
<text x="337.5" y="239.5">ISO 9001 Registered Company</text>
<text x="374.6" y="235.7">www.ati-ia.com</text>
</g>
<g font-size="3.5">
<text x="264.7" y="253.1">T. Thurman 12/9/18</text>
<text x="264.7" y="259.6">K. Schnatter 2/8/19</text>
<text x="264.7" y="272.4">141028-1</text>
</g>
<g font-size="3.4">
<text x="294.3" y="272.4">2</text>
<text x="301.7" y="272.4">2</text>
</g>
<g font-size="3">
<text x="208.8" y="226.9">NOTES: UNLESS OTHERWISE</text>
<text x="208.8" y="230.2">SPECIFIED.</text>
<text x="208.8" y="236.7">DO NOT SCALE DRAWING.</text>
<text x="208.8" y="240">ALL DIMENSIONS ARE IN</text>
<text x="208.8" y="243.3">MILLIMETERS.</text>
</g>
<g font-size="2.4">
<text x="326.5" y="245">PROPERTY OF ATI INDUSTRIAL AUTOMATION, INC. NOT TO BE REPRODUCED IN ANY</text>
<text x="308.1" y="251.7">TITLE</text>
<text x="329.4" y="247.8">MANNER EXCEPT ON ORDER OR WITH PRIOR WRITTEN AUTHORIZATION OF ATI.</text>
<text x="250.9" y="253.1">DRAWN BY:</text>
<text x="248.7" y="259.6">CHECKED BY:</text>
<text x="311.1" y="267.8">SCALE</text>
<text x="325.3" y="267.8">SIZE</text>
<text x="334.8" y="267.8">DRAWING NUMBER</text>
<text x="415.7" y="267.8">REVISION</text>
<text x="251.3" y="272.4">PROJECT #</text>
<text x="287" y="272.4">SHEET</text>
<text x="297.7" y="272.4">OF</text>
</g>
<text font-size="2" x="223.8" y="272.4">3rd ANGLE PROJECTION</text>
</svg>
